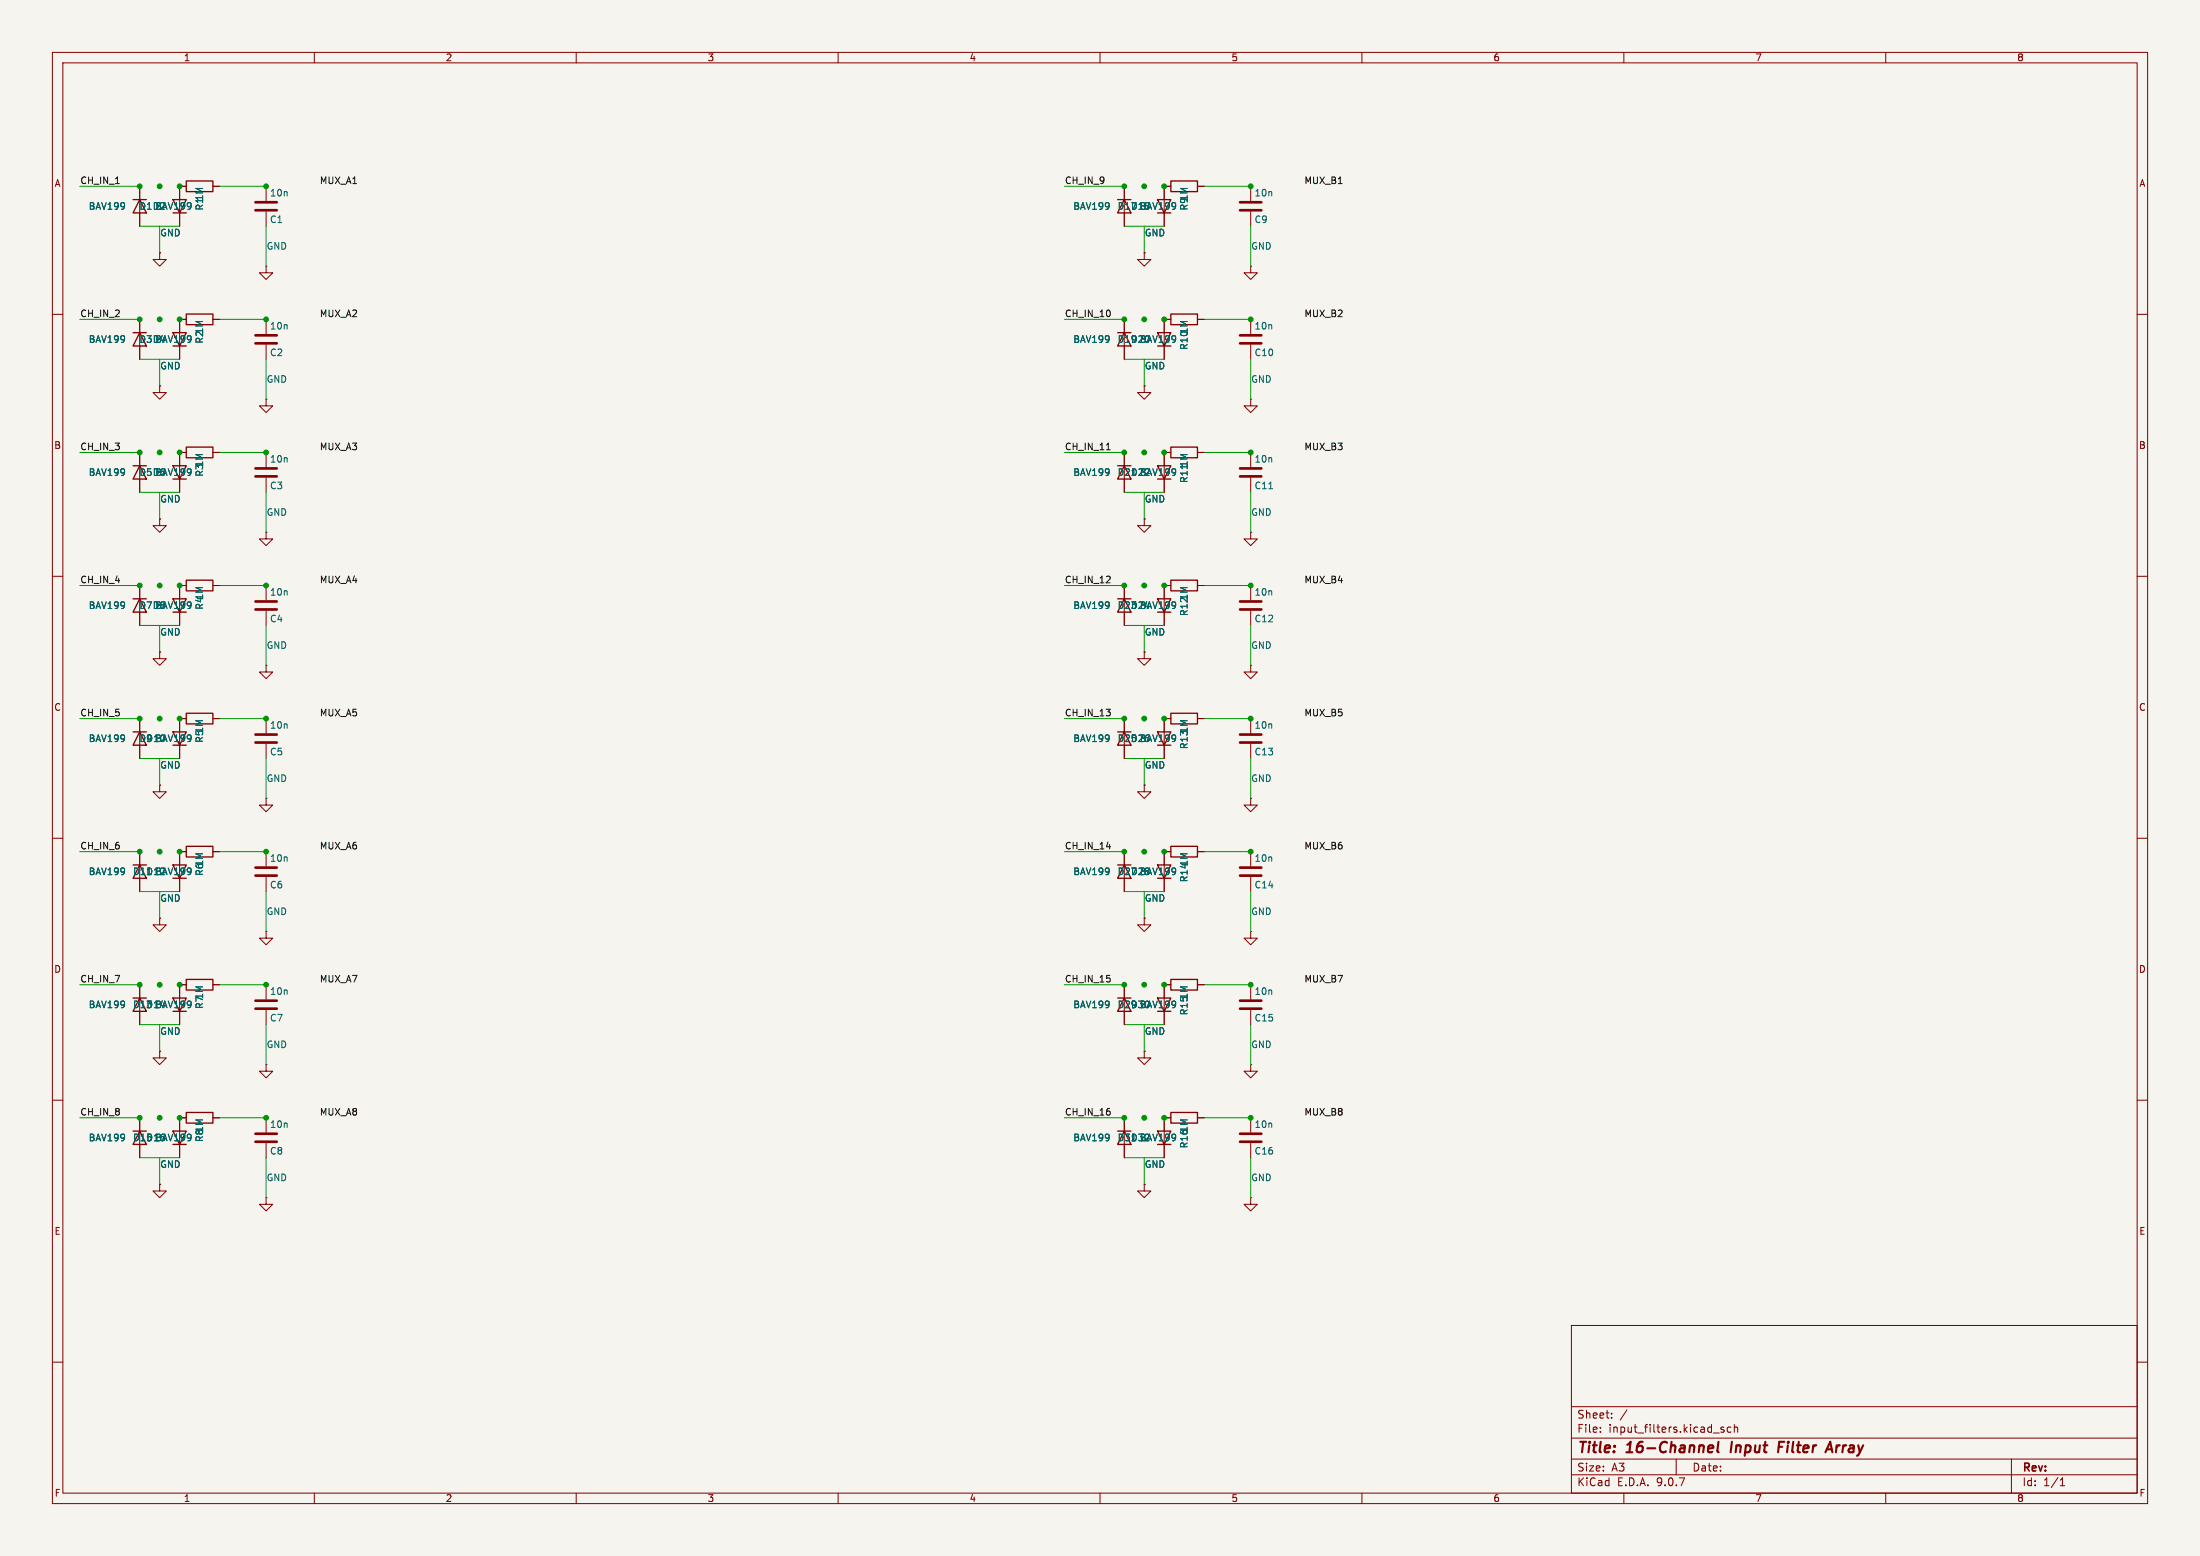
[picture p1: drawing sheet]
<svg xmlns="http://www.w3.org/2000/svg" width="420mm" height="297mm" viewBox="0 0 420 297" stroke-linecap="round" stroke-linejoin="round" font-family="sans-serif">
<path d="M0 0h420v297h-420z" fill="#f5f4ef" stroke="#f5f4ef" stroke-width=".19"/>
<g fill="none" stroke="#840000" stroke-width=".19">
<path d="M10 10h400v277h-400zM12 12h396v273h-396zM60 10v2M110 10v2M160 10v2M210 10v2M260 10v2M310 10v2M360 10v2M26.7 35.6v7.6M35.6 35.6h-1.3v7.6M40.6 35.6h1.3"/>
<path d="M50.8 35.6v2.8M214.6 35.6v7.6M223.5 35.6h-1.3v7.6M228.6 35.6h1.3M238.8 35.6v2.8M30.5 48.3v1.2h1.2l-1.2 1.3-1.3-1.3h1.3M30.5 48.3h.1M50.8 50.8v1.3h1.3l-1.3 1.2-1.3-1.2h1.3M50.8 50.8h.1M50.8 40.4v2.8M218.4 48.3v1.2h1.3l-1.3 1.3-1.2-1.3h1.2M218.4 48.3h.1"/>
<path d="M238.8 50.8v1.3h1.2l-1.2 1.2-1.3-1.2h1.3M238.8 50.8h.1M238.8 40.4v2.8M10 60h2M26.7 61v7.6M30.5 73.7v1.2h1.2l-1.2 1.3-1.3-1.3h1.3M30.5 73.7h.1M35.6 61h-1.3v7.6M40.6 61h1.3M50.8 76.2v1.3h1.3l-1.3 1.2-1.3-1.2h1.3M50.8 76.2h.1M50.8 61v2.8"/>
<path d="M50.8 65.8v2.8M214.6 61v7.6M218.4 73.7v1.2h1.3l-1.3 1.3-1.2-1.3h1.2M218.4 73.7h.1M223.5 61h-1.3v7.6M228.6 61h1.3M238.8 76.2v1.3h1.2l-1.2 1.2-1.3-1.2h1.3M238.8 76.2h.1M238.8 61v2.8M238.8 65.8v2.8M408 60h2M26.7 86.4v7.6"/>
<path d="M30.5 99.1v1.2h1.2l-1.2 1.3-1.3-1.3h1.3M30.5 99.1h.1M35.6 86.4h-1.3v7.6M40.6 86.4h1.3M50.8 86.4v2.8M50.8 91.2v2.8M214.6 86.4v7.6M218.4 99.1v1.2h1.3l-1.3 1.3-1.2-1.3h1.2M218.4 99.1h.1M223.5 86.4h-1.3v7.6M228.6 86.4h1.3M238.8 86.4v2.8"/>
<path d="M238.8 91.2v2.8M10 110h2M26.7 111.8v7.6M35.6 111.8h-1.3v7.6M40.6 111.8h1.3M50.8 101.6v1.3h1.3l-1.3 1.2-1.3-1.2h1.3M50.8 101.6h.1M50.8 111.8v2.8M50.8 116.6v2.8M214.6 111.8v7.6M223.5 111.8h-1.3v7.6M228.6 111.8h1.3"/>
<path d="M238.8 101.6v1.3h1.2l-1.2 1.2-1.3-1.2h1.3M238.8 101.6h.1M238.8 111.8v2.8M238.8 116.6v2.8M408 110h2M26.7 137.2v7.6M30.5 124.5v1.2h1.2l-1.2 1.3-1.3-1.3h1.3M30.5 124.5h.1M35.6 137.2h-1.3v7.6M40.6 137.2h1.3M50.8 127v1.3h1.3l-1.3 1.2-1.3-1.2h1.3M50.8 127h.1"/>
<path d="M50.8 137.2v2.8M214.6 137.2v7.6M218.4 124.5v1.2h1.3l-1.3 1.3-1.2-1.3h1.2M218.4 124.5h.1M223.5 137.2h-1.3v7.6M228.6 137.2h1.3M238.8 127v1.3h1.2l-1.2 1.2-1.3-1.2h1.3M238.8 127h.1M238.8 137.2v2.8M10 160h2M30.5 149.9v1.2h1.2l-1.2 1.3-1.3-1.3h1.3M30.5 149.9h.1"/>
<path d="M50.8 152.4v1.3h1.3l-1.3 1.2-1.3-1.2h1.3M50.8 152.4h.1M50.8 142v2.8M218.4 149.9v1.2h1.3l-1.3 1.3-1.2-1.3h1.2M218.4 149.9h.1M238.8 152.4v1.3h1.2l-1.2 1.2-1.3-1.2h1.3M238.8 152.4h.1M238.8 142v2.8M408 160h2M26.7 162.6v7.6M30.5 175.3v1.2h1.2l-1.2 1.3-1.3-1.3h1.3M30.5 175.3h.1"/>
<path d="M35.6 162.6h-1.3v7.6M40.6 162.6h1.3M50.8 177.8v1.3h1.3l-1.3 1.2-1.3-1.2h1.3M50.8 177.8h.1M50.8 162.6v2.8M50.8 167.4v2.8M214.6 162.6v7.6M218.4 175.3v1.2h1.3l-1.3 1.3-1.2-1.3h1.2M218.4 175.3h.1M223.5 162.6h-1.3v7.6M228.6 162.6h1.3M238.8 177.8v1.3h1.2l-1.2 1.2-1.3-1.2h1.3"/>
<path d="M238.8 177.8h.1M238.8 162.6v2.8M238.8 167.4v2.8M26.7 188v7.6M35.6 188h-1.3v7.6M40.6 188h1.3M50.8 188v2.8M50.8 192.8v2.8M214.6 188v7.6M223.5 188h-1.3v7.6M228.6 188h1.3M238.8 188v2.8"/>
<path d="M238.8 192.8v2.8M10 210h2M26.7 213.4v7.6M30.5 200.7v1.2h1.2l-1.2 1.3-1.3-1.3h1.3M30.5 200.7h.1M35.6 213.4h-1.3v7.6M40.6 213.4h1.3M50.8 203.2v1.3h1.3l-1.3 1.2-1.3-1.2h1.3M50.8 203.2h.1M50.8 213.4v2.8M50.8 218.2v2.8M214.6 213.4v7.6"/>
<path d="M218.4 200.7v1.2h1.3l-1.3 1.3-1.2-1.3h1.2M218.4 200.7h.1M223.5 213.4h-1.3v7.6M228.6 213.4h1.3M238.8 203.2v1.3h1.2l-1.2 1.2-1.3-1.2h1.3M238.8 203.2h.1M238.8 213.4v2.8M238.8 218.2v2.8M408 210h2M30.5 226.1v1.2h1.2l-1.2 1.3-1.3-1.3h1.3M30.5 226.1h.1M50.8 228.6v1.3h1.3l-1.3 1.2-1.3-1.2h1.3"/>
<path d="M50.8 228.6h.1M218.4 226.1v1.2h1.3l-1.3 1.3-1.2-1.3h1.2M218.4 226.1h.1M238.8 228.6v1.3h1.2l-1.2 1.2-1.3-1.2h1.3M238.8 228.6h.1M300 253h108v32h-108zM10 260h2M300 278.5h108M300 274.5h108M300 268.5h108M305.5 273.2v.2M305.5 272.5v.1"/>
<path d="M307.7 270.5v.2M307.7 269.8v.1M310.6 269.1l-1.3 1.9M320 278.5v3M327.1 273.5h1.1M329.1 272.5l-.4-.1-.2 .2 .1 .2 .5 .2v.3h-.6M330.4 272.5l-.4-.1-.3 .3 .2 .6h.5M331.1 272.5l.2-.1 .4 .1v.9M331.1 271.9v1.5M384 278.5v6.5M408 260h2M60 285v2"/>
<path d="M110 285v2M160 285v2M210 285v2M260 285v2M300 281.5h108M310 285v2M360 285v2M393.3 283.6h.9M393.3 282.5l.4-.4v1.5"/>
</g>
<path d="M326.8 275.9l.2 .1 .1 .3-1 .2M326.9 277.1l-.2 .1M328.1 275.2l-.3 1.7 .3 .3M330.6 275.2l-.2 2M339.6 276.2h.6M340.6 275.2h-.9l-.3 2M348.5 277.2l.9-2 .4 2M348.7 276.6h1" fill="none" stroke="#840000" stroke-width=".4"/>
<g fill="none" stroke="#840000" stroke-width=".51">
<path d="M48.8 38.6h4M236.7 38.6h4.1M48.8 40.1h4M236.7 40.1h4.1M48.8 64h4M48.8 65.5h4M236.7 64h4.1M236.7 65.5h4.1M48.8 89.4h4M48.8 90.9h4M236.7 89.4h4.1M236.7 90.9h4.1"/>
<path d="M48.8 114.8h4M48.8 116.3h4M236.7 114.8h4.1M236.7 116.3h4.1M48.8 140.2h4M48.8 141.7h4M236.7 140.2h4.1M236.7 141.7h4.1M48.8 165.6h4M48.8 167.1h4M236.7 165.6h4.1M236.7 167.1h4.1"/>
<path d="M48.8 191h4M48.8 192.5h4M236.7 191h4.1M236.7 192.5h4.1M48.8 216.4h4M48.8 217.9h4M236.7 216.4h4.1M236.7 217.9h4.1"/>
</g>
<g fill="none" stroke="#840000" stroke-width=".25">
<path d="M25.4 38.1h2.5M26.7 38.1l1.2 2.5h-2.5zM33 38.1h2.6l-1.3 2.5zM35.6 34.5h5v2.1h-5zM213.4 38.1h2.5M214.6 38.1l1.3 2.5h-2.5zM221 38.1h2.5l-1.3 2.5zM223.5 34.5h5.1v2.1h-5.1zM35.6 59.9h5v2.1h-5zM223.5 59.9h5.1v2.1h-5.1zM25.4 63.5h2.5M26.7 63.5l1.2 2.5h-2.5z"/>
<path d="M33 63.5h2.6l-1.3 2.5zM213.4 63.5h2.5M214.6 63.5l1.3 2.5h-2.5zM221 63.5h2.5l-1.3 2.5zM25.4 88.9h2.5M26.7 88.9l1.2 2.5h-2.5zM33 88.9h2.6l-1.3 2.5zM35.6 85.3h5v2.1h-5zM213.4 88.9h2.5M214.6 88.9l1.3 2.5h-2.5zM221 88.9h2.5l-1.3 2.5zM223.5 85.3h5.1v2.1h-5.1z"/>
<path d="M25.4 114.3h2.5M26.7 114.3l1.2 2.5h-2.5zM33 114.3h2.6l-1.3 2.5zM35.6 110.7h5v2.1h-5zM213.4 114.3h2.5M214.6 114.3l1.3 2.5h-2.5zM221 114.3h2.5l-1.3 2.5zM223.5 110.7h5.1v2.1h-5.1zM25.4 139.7h2.5M26.7 139.7l1.2 2.5h-2.5zM33 139.7h2.6l-1.3 2.5zM35.6 136.1h5v2.1h-5z"/>
<path d="M213.4 139.7h2.5M214.6 139.7l1.3 2.5h-2.5zM221 139.7h2.5l-1.3 2.5zM223.5 136.1h5.1v2.1h-5.1zM25.4 165.1h2.5M26.7 165.1l1.2 2.5h-2.5zM33 165.1h2.6l-1.3 2.5zM35.6 161.5h5v2.1h-5zM213.4 165.1h2.5M214.6 165.1l1.3 2.5h-2.5zM221 165.1h2.5l-1.3 2.5zM223.5 161.5h5.1v2.1h-5.1z"/>
<path d="M25.4 190.5h2.5M26.7 190.5l1.2 2.5h-2.5zM33 190.5h2.6l-1.3 2.5zM35.6 186.9h5v2.1h-5zM213.4 190.5h2.5M214.6 190.5l1.3 2.5h-2.5zM221 190.5h2.5l-1.3 2.5zM223.5 186.9h5.1v2.1h-5.1zM25.4 215.9h2.5M26.7 215.9l1.2 2.5h-2.5zM33 215.9h2.6l-1.3 2.5zM35.6 212.3h5v2.1h-5z"/>
<path d="M213.4 215.9h2.5M214.6 215.9l1.3 2.5h-2.5zM221 215.9h2.5l-1.3 2.5zM223.5 212.3h5.1v2.1h-5.1z"/>
</g>
<path d="M242.2 93.3h.8" fill="none" stroke="#006464" stroke-width=".19"/>
<path d="M211.2 85.8h.7" fill="none" stroke="#0f0f0f" stroke-width=".19"/>
<g fill="none" stroke="#009600" stroke-width=".19">
<path d="M15.2 35.6h11.5M41.9 35.6h8.9M203.2 35.6h11.4M229.9 35.6h8.9M26.7 43.2h7.6M30.5 43.2v5.1M50.8 43.2v7.6M214.6 43.2h7.6M218.4 43.2v5.1M238.8 43.2v7.6M15.2 61h11.5M26.7 68.6h7.6"/>
<path d="M30.5 68.6v5.1M41.9 61h8.9M50.8 68.6v7.6M203.2 61h11.4M214.6 68.6h7.6M218.4 68.6v5.1M229.9 61h8.9M238.8 68.6v7.6M15.2 86.4h11.5M26.7 94h7.6M30.5 94v5.1M41.9 86.4h8.9"/>
<path d="M50.8 94v7.6M203.2 86.4h11.4M214.6 94h7.6M218.4 94v5.1M229.9 86.4h8.9M238.8 94v7.6M15.2 111.8h11.5M26.7 119.4h7.6M30.5 119.4v5.1M41.9 111.8h8.9M50.8 119.4v7.6M203.2 111.8h11.4"/>
<path d="M214.6 119.4h7.6M218.4 119.4v5.1M229.9 111.8h8.9M238.8 119.4v7.6M15.2 137.2h11.5M41.9 137.2h8.9M203.2 137.2h11.4M229.9 137.2h8.9M26.7 144.8h7.6M30.5 144.8v5.1M50.8 144.8v7.6M214.6 144.8h7.6"/>
<path d="M218.4 144.8v5.1M238.8 144.8v7.6M15.2 162.6h11.5M26.7 170.2h7.6M30.5 170.2v5.1M41.9 162.6h8.9M50.8 170.2v7.6M203.2 162.6h11.4M214.6 170.2h7.6M218.4 170.2v5.1M229.9 162.6h8.9M238.8 170.2v7.6"/>
<path d="M15.2 188h11.5M26.7 195.6h7.6M30.5 195.6v5.1M41.9 188h8.9M50.8 195.6v7.6M203.2 188h11.4M214.6 195.6h7.6M218.4 195.6v5.1M229.9 188h8.9M238.8 195.6v7.6M15.2 213.4h11.5M41.9 213.4h8.9"/>
<path d="M203.2 213.4h11.4M229.9 213.4h8.9M26.7 221h7.6M30.5 221v5.1M50.8 221v7.6M214.6 221h7.6M218.4 221v5.1M238.8 221v7.6"/>
</g>
<g fill="#009600" stroke="#009600" stroke-width=".19">
<circle cx="26.7" cy="86.4" r=".46"/>
<circle cx="50.8" cy="86.4" r=".46"/>
<circle cx="34.3" cy="86.4" r=".46"/>
<circle cx="30.5" cy="86.4" r=".46"/>
<circle cx="34.3" cy="111.8" r=".46"/>
<circle cx="30.5" cy="111.8" r=".46"/>
<circle cx="26.7" cy="111.8" r=".46"/>
<circle cx="50.8" cy="111.8" r=".46"/>
<circle cx="34.3" cy="162.6" r=".46"/>
<circle cx="30.5" cy="162.6" r=".46"/>
<circle cx="50.8" cy="162.6" r=".46"/>
<circle cx="34.3" cy="137.2" r=".46"/>
<circle cx="50.8" cy="137.2" r=".46"/>
<circle cx="26.7" cy="137.2" r=".46"/>
<circle cx="30.5" cy="137.2" r=".46"/>
<circle cx="26.7" cy="162.6" r=".46"/>
<circle cx="50.8" cy="188" r=".46"/>
<circle cx="26.7" cy="188" r=".46"/>
<circle cx="34.3" cy="188" r=".46"/>
<circle cx="30.5" cy="188" r=".46"/>
<circle cx="50.8" cy="213.4" r=".46"/>
<circle cx="34.3" cy="213.4" r=".46"/>
<circle cx="26.7" cy="213.4" r=".46"/>
<circle cx="30.5" cy="213.4" r=".46"/>
<circle cx="26.7" cy="61" r=".46"/>
<circle cx="30.5" cy="61" r=".46"/>
<circle cx="50.8" cy="61" r=".46"/>
<circle cx="50.8" cy="35.6" r=".46"/>
<circle cx="34.3" cy="35.6" r=".46"/>
<circle cx="30.5" cy="35.6" r=".46"/>
<circle cx="26.7" cy="35.6" r=".46"/>
<circle cx="34.3" cy="61" r=".46"/>
<circle cx="214.6" cy="86.4" r=".46"/>
<circle cx="238.8" cy="86.4" r=".46"/>
<circle cx="222.2" cy="86.4" r=".46"/>
<circle cx="218.4" cy="86.4" r=".46"/>
<circle cx="222.2" cy="111.8" r=".46"/>
<circle cx="218.4" cy="111.8" r=".46"/>
<circle cx="214.6" cy="111.8" r=".46"/>
<circle cx="238.8" cy="111.8" r=".46"/>
<circle cx="222.2" cy="162.6" r=".46"/>
<circle cx="218.4" cy="162.6" r=".46"/>
<circle cx="238.8" cy="162.6" r=".46"/>
<circle cx="222.2" cy="137.2" r=".46"/>
<circle cx="238.8" cy="137.2" r=".46"/>
<circle cx="214.6" cy="137.2" r=".46"/>
<circle cx="218.4" cy="137.2" r=".46"/>
<circle cx="214.6" cy="162.6" r=".46"/>
<circle cx="238.8" cy="188" r=".46"/>
<circle cx="214.6" cy="188" r=".46"/>
<circle cx="222.2" cy="188" r=".46"/>
<circle cx="218.4" cy="188" r=".46"/>
<circle cx="238.8" cy="213.4" r=".46"/>
<circle cx="222.2" cy="213.4" r=".46"/>
<circle cx="214.6" cy="213.4" r=".46"/>
<circle cx="218.4" cy="213.4" r=".46"/>
<circle cx="214.6" cy="61" r=".46"/>
<circle cx="218.4" cy="61" r=".46"/>
<circle cx="238.8" cy="61" r=".46"/>
<circle cx="238.8" cy="35.6" r=".46"/>
<circle cx="222.2" cy="35.6" r=".46"/>
<circle cx="218.4" cy="35.6" r=".46"/>
<circle cx="214.6" cy="35.6" r=".46"/>
<circle cx="222.2" cy="61" r=".46"/>
</g>
<g font-size="2.8" fill="#840000">
<text x="301" y="277.9">Title:</text>
<text x="310.6" y="277.9">16-Channel</text>
<text x="331.3" y="277.9">Input</text>
<text x="341.1" y="277.9">Filter</text>
<text x="351.2" y="277.9">Array</text>
</g>
<g font-size="2.1" fill="#840000">
<text x="301" y="273.7">File:</text>
<text x="301" y="271">Sheet:</text>
<text x="307.1" y="273.7">input_filters.kicad_sch</text>
<text x="301" y="281.1">Size:</text>
<text x="307.6" y="281.1">A3</text>
<text x="323" y="281.1">Date:</text>
<text x="386" y="281.3">Rev:</text>
<text x="301" y="283.9">KiCad</text>
<text x="308.7" y="283.9">E.D.A.</text>
<text x="316.3" y="283.9">9.0.7</text>
<text x="386" y="283.9">Id:</text>
<text x="390.1" y="283.9">1/1</text>
</g>
<g font-size="1.8" fill="#840000">
<text x="35" y="11.9">1</text>
<text x="85" y="11.9">2</text>
<text x="135" y="11.9">3</text>
<text x="185" y="11.9">4</text>
<text x="235" y="11.9">5</text>
<text x="285" y="11.9">6</text>
<text x="335" y="11.9">7</text>
<text x="385" y="11.9">8</text>
<text x="10.3" y="35.9">A</text>
<text x="408.3" y="35.9">A</text>
<text x="10.3" y="85.9">B</text>
<text x="408.2" y="85.9">B</text>
<text x="10.3" y="135.9">C</text>
<text x="408.2" y="135.9">C</text>
<text x="10.3" y="185.9">D</text>
<text x="408.2" y="185.9">D</text>
<text x="10.3" y="235.9">E</text>
<text x="408.3" y="235.9">E</text>
<text x="10.3" y="285.9">F</text>
<text x="35" y="286.9">1</text>
<text x="85" y="286.9">2</text>
<text x="135" y="286.9">3</text>
<text x="185" y="286.9">4</text>
<text x="235" y="286.9">5</text>
<text x="285" y="286.9">6</text>
<text x="335" y="286.9">7</text>
<text x="385" y="286.9">8</text>
<text x="408.3" y="285.9">F</text>
</g>
<g font-size="1.8" fill="#0f0f0f">
<text x="15.2" y="35.2">CH_IN_1</text>
<text x="61" y="35.2">MUX_A1</text>
<text x="203.2" y="35.2">CH_IN_9</text>
<text x="248.9" y="35.2">MUX_B1</text>
<text x="15.2" y="60.6">CH_IN_2</text>
<text x="61" y="60.6">MUX_A2</text>
<text x="203.2" y="60.6">CH_IN_10</text>
<text x="248.9" y="60.6">MUX_B2</text>
<text x="15.2" y="86">CH_IN_3</text>
<text x="61" y="86">MUX_A3</text>
<text x="203.2" y="86">CH_IN_11</text>
<text x="248.9" y="86">MUX_B3</text>
<text x="15.2" y="111.4">CH_IN_4</text>
<text x="61" y="111.4">MUX_A4</text>
<text x="203.2" y="111.4">CH_IN_12</text>
<text x="248.9" y="111.4">MUX_B4</text>
<text x="15.2" y="136.8">CH_IN_5</text>
<text x="61" y="136.8">MUX_A5</text>
<text x="203.2" y="136.8">CH_IN_13</text>
<text x="248.9" y="136.8">MUX_B5</text>
<text x="15.2" y="162.2">CH_IN_6</text>
<text x="61" y="162.2">MUX_A6</text>
<text x="203.2" y="162.2">CH_IN_14</text>
<text x="248.9" y="162.2">MUX_B6</text>
<text x="15.2" y="187.6">CH_IN_7</text>
<text x="61" y="187.6">MUX_A7</text>
<text x="203.2" y="187.6">CH_IN_15</text>
<text x="248.9" y="187.6">MUX_B7</text>
<text x="15.2" y="213">CH_IN_8</text>
<text x="61" y="213">MUX_A8</text>
<text x="203.2" y="213">CH_IN_16</text>
<text x="248.9" y="213">MUX_B8</text>
</g>
<g font-size="1.8" fill="#006464">
<text x="16.8" y="40.2">BAV199</text>
<text x="26.5" y="40.2">D1D2</text>
<text x="29.5" y="40.2">BAV199</text>
<text x="39" y="40.3" transform="rotate(-90 39 40.3)">R11M</text>
<text x="51.4" y="37.7">10n</text>
<text x="204.8" y="40.2">BAV199</text>
<text x="213.3" y="40.2">D17D18</text>
<text x="217.5" y="40.2">BAV199</text>
<text x="226.9" y="40.3" transform="rotate(-90 226.9 40.3)">R91M</text>
<text x="239.4" y="37.7">10n</text>
<text x="30.5" y="45.3">GND</text>
<text x="50.8" y="47.9">GND</text>
<text x="51.4" y="42.8">C1</text>
<text x="218.4" y="45.3">GND</text>
<text x="238.8" y="47.9">GND</text>
<text x="239.4" y="42.8">C9</text>
<text x="16.8" y="65.6">BAV199</text>
<text x="26.5" y="65.6">D3D4</text>
<text x="29.5" y="65.6">BAV199</text>
<text x="39" y="65.7" transform="rotate(-90 39 65.7)">R21M</text>
<text x="51.4" y="63.1">10n</text>
<text x="204.8" y="65.6">BAV199</text>
<text x="213.3" y="65.6">D19D20</text>
<text x="217.5" y="65.6">BAV199</text>
<text x="239.4" y="63.1">10n</text>
<text x="30.5" y="70.7">GND</text>
<text x="51.4" y="68.2">C2</text>
<text x="218.4" y="70.7">GND</text>
<text x="226.9" y="66.9" transform="rotate(-90 226.9 66.9)">R101M</text>
<text x="239.4" y="68.2">C10</text>
<text x="50.8" y="73.3">GND</text>
<text x="238.8" y="73.3">GND</text>
<text x="51.4" y="88.5">10n</text>
<text x="239.4" y="88.5">10n</text>
<text x="16.8" y="91">BAV199</text>
<text x="26.5" y="91">D5D6</text>
<text x="29.5" y="91">BAV199</text>
<text x="39" y="91.1" transform="rotate(-90 39 91.1)">R31M</text>
<text x="51.4" y="93.6">C3</text>
<text x="204.8" y="91">BAV199</text>
<text x="213.3" y="91">D21D22</text>
<text x="217.5" y="91">BAV199</text>
<text x="226.9" y="92.3" transform="rotate(-90 226.9 92.3)">R111M</text>
<text x="239.4" y="93.6">C11</text>
<text x="30.5" y="96.1">GND</text>
<text x="50.8" y="98.7">GND</text>
<text x="218.4" y="96.1">GND</text>
<text x="238.8" y="98.7">GND</text>
<text x="51.4" y="113.9">10n</text>
<text x="239.4" y="113.9">10n</text>
<text x="16.8" y="116.4">BAV199</text>
<text x="26.5" y="116.4">D7D8</text>
<text x="29.5" y="116.4">BAV199</text>
<text x="39" y="116.5" transform="rotate(-90 39 116.5)">R41M</text>
<text x="51.4" y="119">C4</text>
<text x="204.8" y="116.4">BAV199</text>
<text x="213.3" y="116.4">D23D24</text>
<text x="217.5" y="116.4">BAV199</text>
<text x="226.9" y="117.7" transform="rotate(-90 226.9 117.7)">R121M</text>
<text x="239.4" y="119">C12</text>
<text x="30.5" y="121.5">GND</text>
<text x="50.8" y="124.1">GND</text>
<text x="218.4" y="121.5">GND</text>
<text x="238.8" y="124.1">GND</text>
<text x="16.8" y="141.8">BAV199</text>
<text x="26.5" y="141.8">D9 BAV199</text>
<text x="27.8" y="141.8">D10</text>
<text x="39" y="141.9" transform="rotate(-90 39 141.9)">R51M</text>
<text x="51.4" y="139.3">10n</text>
<text x="204.8" y="141.8">BAV199</text>
<text x="213.3" y="141.8">D25D26</text>
<text x="217.5" y="141.8">BAV199</text>
<text x="226.9" y="143.1" transform="rotate(-90 226.9 143.1)">R131M</text>
<text x="239.4" y="139.3">10n</text>
<text x="30.5" y="146.9">GND</text>
<text x="50.8" y="149.5">GND</text>
<text x="51.4" y="144.4">C5</text>
<text x="218.4" y="146.9">GND</text>
<text x="238.8" y="149.5">GND</text>
<text x="239.4" y="144.4">C13</text>
<text x="16.8" y="167.2">BAV199</text>
<text x="25.3" y="167.2">D11D12</text>
<text x="29.5" y="167.2">BAV199</text>
<text x="39" y="167.3" transform="rotate(-90 39 167.3)">R61M</text>
<text x="51.4" y="164.7">10n</text>
<text x="204.8" y="167.2">BAV199</text>
<text x="213.3" y="167.2">D27D28</text>
<text x="217.5" y="167.2">BAV199</text>
<text x="239.4" y="164.7">10n</text>
<text x="30.5" y="172.3">GND</text>
<text x="51.4" y="169.8">C6</text>
<text x="218.4" y="172.3">GND</text>
<text x="226.9" y="168.5" transform="rotate(-90 226.9 168.5)">R141M</text>
<text x="239.4" y="169.8">C14</text>
<text x="50.8" y="174.9">GND</text>
<text x="238.8" y="174.9">GND</text>
<text x="51.4" y="190.1">10n</text>
<text x="239.4" y="190.1">10n</text>
<text x="16.8" y="192.6">BAV199</text>
<text x="25.3" y="192.6">D13D14</text>
<text x="29.5" y="192.6">BAV199</text>
<text x="30.5" y="197.7">GND</text>
<text x="39" y="192.7" transform="rotate(-90 39 192.7)">R71M</text>
<text x="51.4" y="195.2">C7</text>
<text x="204.8" y="192.6">BAV199</text>
<text x="213.3" y="192.6">D29D30</text>
<text x="217.5" y="192.6">BAV199</text>
<text x="218.4" y="197.7">GND</text>
<text x="226.9" y="193.9" transform="rotate(-90 226.9 193.9)">R151M</text>
<text x="239.4" y="195.2">C15</text>
<text x="50.8" y="200.3">GND</text>
<text x="238.8" y="200.3">GND</text>
<text x="51.4" y="215.5">10n</text>
<text x="239.4" y="215.5">10n</text>
<text x="16.8" y="218">BAV199</text>
<text x="25.3" y="218">D15D16</text>
<text x="29.5" y="218">BAV199</text>
<text x="39" y="218.1" transform="rotate(-90 39 218.1)">R81M</text>
<text x="51.4" y="220.6">C8</text>
<text x="204.8" y="218">BAV199</text>
<text x="213.3" y="218">D31D32</text>
<text x="217.5" y="218">BAV199</text>
<text x="226.9" y="219.3" transform="rotate(-90 226.9 219.3)">R161M</text>
<text x="239.4" y="220.6">C16</text>
<text x="30.5" y="223.1">GND</text>
<text x="50.8" y="225.7">GND</text>
<text x="218.4" y="223.1">GND</text>
<text x="238.8" y="225.7">GND</text>
</g>
</svg>
